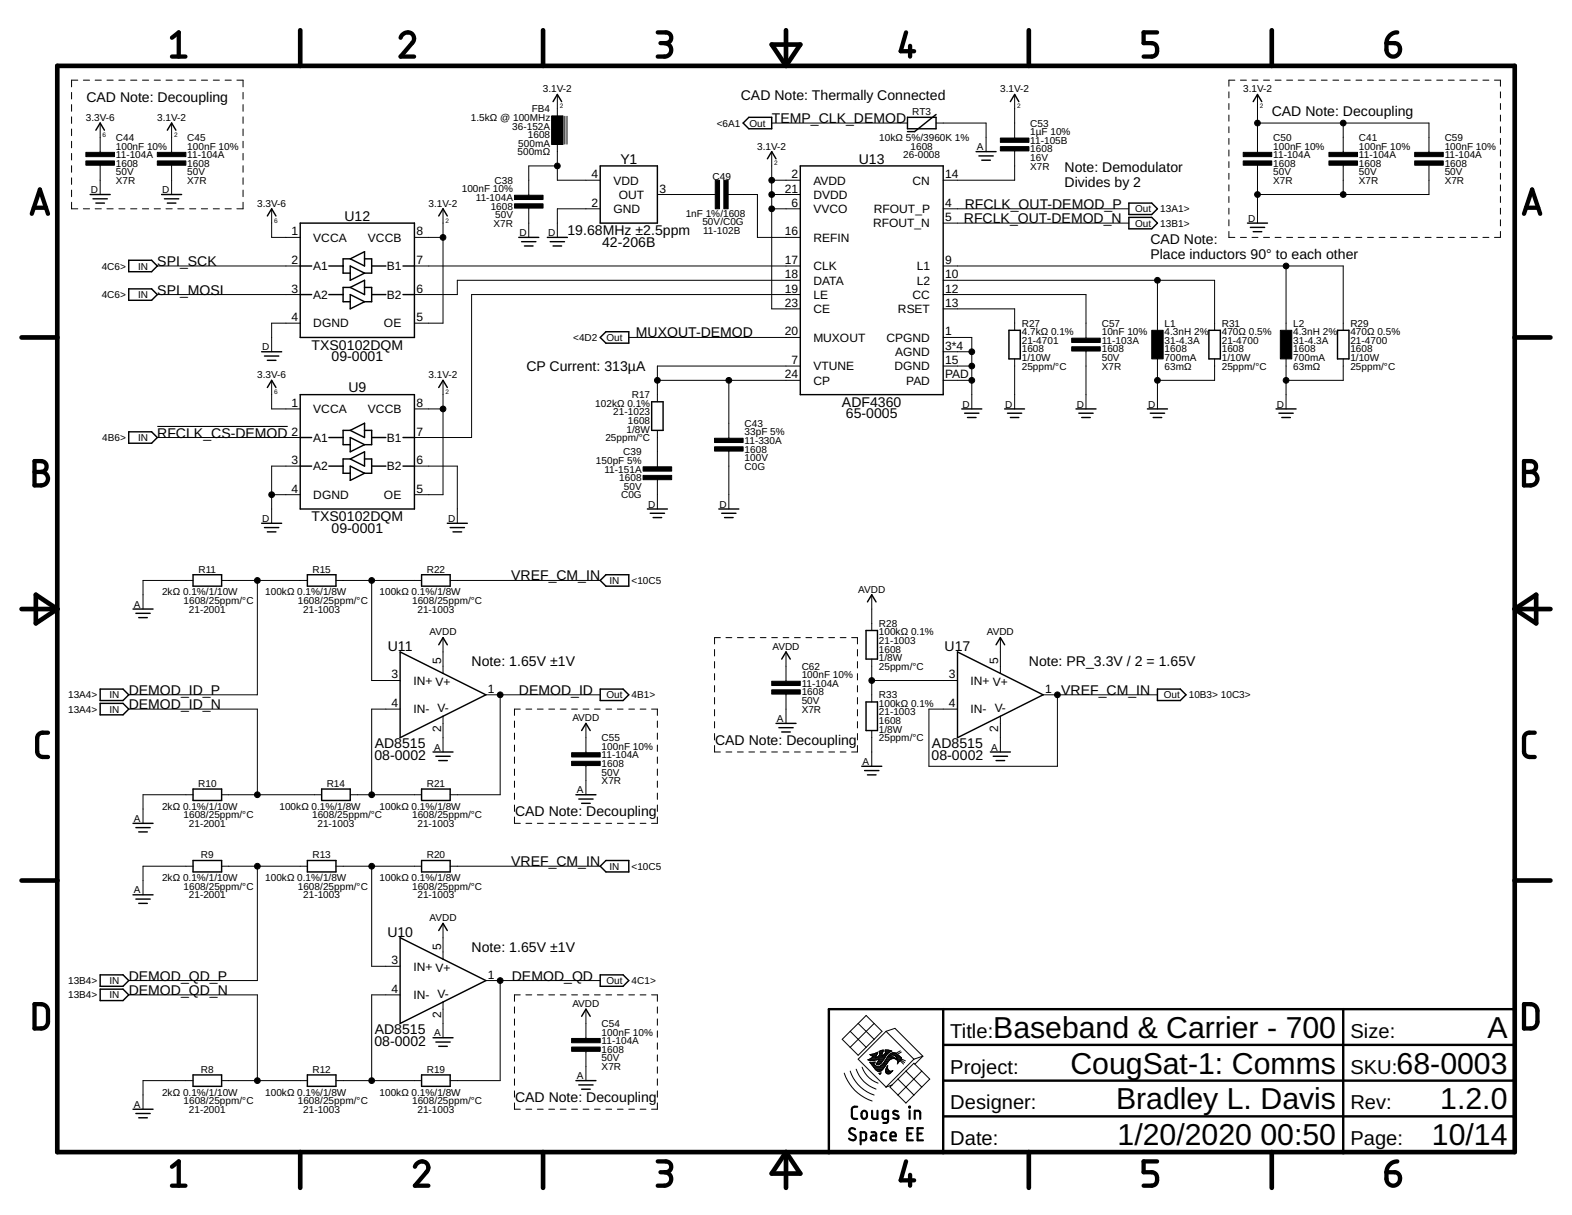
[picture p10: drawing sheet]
<svg xmlns="http://www.w3.org/2000/svg" width="279mm" height="216mm" viewBox="0 0 279 216" stroke-linecap="round" stroke-linejoin="round" font-family="sans-serif">
<g fill="none" stroke="#000" stroke-width=".18">
<path d="M12.7 16.4v1.2M12.7 18.6v1.2M13.8 14.2h-1.1v1.2M14.8 14.2h1.1M16.9 14.2h1.1M19 14.2h1.1M21.1 14.2h1.1M23.2 14.2h1.1M25.3 14.2h1.1M27.4 14.2h1.1M29.5 14.2h1.1M31.6 14.2h1.1"/>
<path d="M33.7 14.2h1.1M35.8 14.2h1.1M37.9 14.2h1.1M40 14.2h1.1M42.1 14.2h1.1v1.2M43.2 16.4v1.2M43.2 18.6v1.2M99.1 16.8v3.8M180.3 16.8v7.7M218.4 16.3v1.1M218.4 18.4v1.1M219.5 14.2h-1.1v1.1"/>
<path d="M220.5 14.2h1M222.5 14.2h1.1M223.5 16.8v10.3M224.6 14.2h1M226.6 14.2h1.1M228.7 14.2h1M230.7 14.2h1.1M232.8 14.2h1M234.8 14.2h1.1M236.9 14.2h1M239 14.2h1M241 14.2h1"/>
<path d="M243.1 14.2h1M245.1 14.2h1M247.1 14.2h1.1M249.2 14.2h1.1M251.2 14.2h1.1M253.3 14.2h1.1M255.4 14.2h1M257.4 14.2h1.1M259.5 14.2h1M261.5 14.2h1.1M263.6 14.2h1M265.6 14.2h1.1v1.1"/>
<path d="M266.7 16.3v1.1M266.7 18.4v1.1M12.7 35.9v1.2h1.1M12.7 20.8v1.1M12.7 22.9v1.2M12.7 25.1v1.2M12.7 27.3v1.1M12.7 29.4v1.2M12.7 31.6v1.2M12.7 33.8v1.1M14.8 37.1h1.1M16.9 37.1h1.1"/>
<path d="M17.8 21.9v5.2M17.8 29.4v5.2M19 37.1h1.1M21.1 37.1h1.1M23.2 37.1h1.1M25.3 37.1h1.1M27.4 37.1h1.1M29.5 37.1h1.1M30.5 21.9v5.2M30.5 29.4v5.2M31.6 37.1h1.1M33.7 37.1h1.1"/>
<path d="M35.8 37.1h1.1M37.9 37.1h1.1M40 37.1h1.1M43.2 20.8v1.1M43.2 22.9v1.2M43.2 25.1v1.2M43.2 27.3v1.1M43.2 29.4v1.2M43.2 31.6v1.2M43.2 33.8v1.1M43.2 35.9v1.2h-1.1M48.3 37.1v5.1h5.1"/>
<path d="M78.7 37.1v20.3h-5M94 37v5.2M99.1 25.7v6.3h7.6M99.1 29.5h-5.1v5.2M100.4 20.7v4.9M100.8 20.7v4.9M106.7 37.1h-7.6v5.1M116.8 34.6h10.3M129.4 34.6h5.2v7.6h7.6M137.2 37.1h5M137.2 34.6h5M137.2 26.9v28h5"/>
<path d="M137.2 32h5M137.2 21.9h24.1M166.4 21.9h8.9v5M167.6 37.1h33M167.6 39.6h33M180.3 26.8v5.2h-12.7M218.4 20.4v1.1M218.4 22.5v1.1M218.4 24.6v1.1M218.4 26.6v1.1M218.4 28.7v1.1M218.4 30.8v1.1"/>
<path d="M218.4 32.9v1M218.4 34.9v1.1M218.4 37v1.1M218.4 39.1v1M223.5 29.4v10.2M223.5 21.9h30.5v5.2M238.7 21.9v5.2M238.7 29.4v5.2M254 29.4v5.2h-30.5M266.7 20.4v1.1M266.7 22.5v1.1M266.7 24.6v1.1"/>
<path d="M266.7 26.6v1.1M266.7 28.7v1.1M266.7 30.8v1.1M266.7 32.9v1M266.7 34.9v1.1M266.7 37v1.1M266.7 39.1v1M28 47.3h25.4M28 52.3h25.4M53.4 57.4h-5.1v5.1M73.7 42.2h5M73.7 47.3h68.5"/>
<path d="M111.8 60h30.4M142.2 49.8h-60.9v2.5h-7.6M142.2 52.3h-58.4v25.4h-10.1M167.6 47.3h71.1v11.4M167.6 49.8h48.3v8.9M167.6 52.3h25.4v7.8M167.6 54.9h12.7v3.8M167.6 60h5.1v12.7M205.7 49.8v8.9M218.4 41.1v1.1h1.1M220.5 42.2h1M222.5 42.2h1.1"/>
<path d="M224.6 42.2h1M226.6 42.2h1.1M228.6 47.3v11.4M228.7 42.2h1M230.7 42.2h1.1M232.8 42.2h1M234.8 42.2h1.1M236.9 42.2h1M239 42.2h1M241 42.2h1M243.1 42.2h1M245.1 42.2h1"/>
<path d="M247.1 42.2h1.1M249.2 42.2h1.1M251.2 42.2h1.1M253.3 42.2h1.1M255.4 42.2h1M257.4 42.2h1.1M259.5 42.2h1M261.5 42.2h1.1M263.6 42.2h1M266.7 41.1v1.1h-1.1M28 77.7h25.4M48.3 67.6v5.1h5.1"/>
<path d="M73.7 72.7h5M78.7 67.6v20.3h-5M116.8 76.5v6.5M116.8 67.6h25.4M129.5 67.6v10.3M142.2 65h-25.4v6.4M167.6 62.5h5.1M167.6 65h5.1M167.6 67.6h5.1M180.3 63.8v8.9M193 62.4v10.3M205.7 63.8v8.9"/>
<path d="M215.9 63.8v3.8h-10.2M228.6 63.8v8.9M238.7 63.8v3.8h-10.1M48.3 87.9h5.1M53.4 82.8h-5.1v10.2M73.7 82.8h7.6v10.2M116.8 85.2v5.2M129.5 80.2v10.2M34.3 103.1h-8.9v5.1M39.4 103.1h15.2M45.7 103.1v20.4h-22.8M59.7 103.1h15.2"/>
<path d="M66.1 103.1v17.8h5M78.7 113.3v6.4M80 103.1h26.7M127 115.4v1.2M127 117.6v1.1M127 119.7v1.1M128 113.3h-1v1.1M129 113.3h1.1M131.1 113.3h1M133.1 113.3h1M135.1 113.3h1M137.2 113.3h1"/>
<path d="M139.2 113.3h1M139.7 115.8v5.3M141.2 113.3h1M143.2 113.3h1.1M145.3 113.3h1M147.3 113.3h1M149.3 113.3h1.1M151.4 113.3h1v1.1M152.4 115.4v1.2M152.4 117.6v1.1M152.4 119.7v1.1M154.9 105.7v6.3"/>
<path d="M154.9 117.1v7.6M177.8 113.3v6.4M22.9 126h22.8v15.2M71.1 126h-5v15.2M78.7 127.3v6.3M86.4 123.5h20.3M88.9 123.5v17.7h-8.9M91.4 128.1v1.2M91.4 130.3v1.1M91.4 132.4v1.1M91.4 134.5v1.2M91.4 136.7v1.1"/>
<path d="M91.4 138.8v1.1M92.5 126h-1.1v1.1M93.5 126h1M95.5 126h1M97.5 126h1.1M99.6 126h1M101.6 126h1M103.6 126h1.1M104.1 128.5v5.3M104.1 136v5.2M105.7 126h1M107.7 126h1"/>
<path d="M109.7 126h1M111.8 126h1M113.8 126h1M115.8 126h1v1.1M116.8 128.1v1.2M116.8 130.3v1.1M116.8 132.4v1.1M116.8 134.5v1.2M116.8 136.7v1.1M116.8 138.8v1.1M127 121.8v1.2M127 124v1.1"/>
<path d="M127 126.1v1.1M127 128.2v1.1M127 130.3v1.2M127 132.5v1.1h1M129 133.6h1.1M131.1 133.6h1M133.1 133.6h1M135.1 133.6h1M137.2 133.6h1M139.2 133.6h1M139.7 123.3v5.2M141.2 133.6h1"/>
<path d="M143.2 133.6h1.1M145.3 133.6h1M147.3 133.6h1M149.3 133.6h1.1M152.4 121.8v1.2M152.4 124v1.1M152.4 126.1v1.1M152.4 128.2v1.1M152.4 130.3v1.2M152.4 132.5v1.1h-1M154.9 129.8v6.4M154.9 120.9h15.3"/>
<path d="M177.8 127.3v6.3M185.4 123.5h20.3M187.9 123.5v12.7h-22.8v-10.2h5.1M34.3 141.2h-8.9v5.1M34.3 153.9h-8.9v5.1M39.4 141.2h17.8M39.4 153.9h15.2M45.7 153.9v20.3h-22.8M59.7 153.9h15.2M62.3 141.2h12.6M66.1 153.9v17.8h5M80 153.9h26.7"/>
<path d="M91.4 140.9v1.1M91.4 143v1.2M91.4 145.2v1.1h1.1M93.5 146.3h1M95.5 146.3h1M97.5 146.3h1.1M99.6 146.3h1M101.6 146.3h1M103.6 146.3h1.1M105.7 146.3h1M107.7 146.3h1M109.7 146.3h1"/>
<path d="M111.8 146.3h1M113.8 146.3h1M116.8 140.9v1.1M116.8 143v1.2M116.8 145.2v1.1h-1M22.9 176.8h22.8v15.2M71.1 176.8h-5v15.2M78.7 164.1v6.3M78.7 178.1v6.3M86.4 174.2h20.3M88.9 174.2v17.8h-8.9M91.4 178.9v1.1"/>
<path d="M92.5 176.8h-1.1v1.1M93.5 176.8h1M95.5 176.8h1M97.5 176.8h1.1M99.6 176.8h1M101.6 176.8h1M103.6 176.8h1.1M104.1 179.3v5.2M105.7 176.8h1M107.7 176.8h1M109.7 176.8h1M111.8 176.8h1"/>
<path d="M113.8 176.8h1M115.8 176.8h1v1.1M116.8 178.9v1.1M34.3 192h-8.9v5.1M39.4 192h15.2M59.7 192h15.2M91.4 181.1v1.1M91.4 183.2v1.1M91.4 185.3v1.2M91.4 187.5v1.1M91.4 189.6v1.1M91.4 191.7v1.1"/>
<path d="M91.4 193.8v1.2M91.4 196v1.1h1.1M93.5 197.1h1M95.5 197.1h1M97.5 197.1h1.1M99.6 197.1h1M101.6 197.1h1M103.6 197.1h1.1M104.1 186.8v5.2M105.7 197.1h1M107.7 197.1h1M109.7 197.1h1"/>
<path d="M111.8 197.1h1M113.8 197.1h1M116.8 196v1.1h-1M116.8 181.1v1.1M116.8 183.2v1.1M116.8 185.3v1.2M116.8 187.5v1.1M116.8 189.6v1.1M116.8 191.7v1.1M116.8 193.8v1.2M150.1 190.7a7.7 7.7 0 0 0 4.9 4.9M151.1 190.3a6.7 6.7 0 0 0 4.3 4.3"/>
<path d="M151.1 183.3l-1.4 1.4 2.8 2.8 2.9-2.8M151.1 183.3l2.8 2.8M152.2 190a5.6 5.6 0 0 0 3.5 3.5M152.5 181.9l1.4-1.5 2.9 2.9-1.4 1.4M152.5 181.9l-1.4 1.4M152.5 181.9l2.9 2.8M153.2 189.6a4.6 4.6 0 0 0 2.9 2.9M154.3 188.3h1.7M154.5 188.4h1M154.6 188.2h2.5M154.7 188.9h.7M154.7 187.5h1.1"/>
<path d="M154.8 189h.5M154.8 188h2.4M154.9 189.1h.4M154.9 187.6h.8M155 187.3h.9M155 188l-.8 .3 .8 .2 1.3-.3-.4 .7M155 189.2h.4M155 187.9h.7M155.1 189.4h.5M155.1 187.8l-.1 .2M155.1 187.7h.6M155.1 187.8h.6"/>
<path d="M155.2 189.5h.6M155.2 188.8h.3M155.2 189.6h2M155.3 189.7h1.8M155.4 181.9l-4.3 4.2M155.4 187.2h.6M155.4 188.9l.2-.2-1 .1a4 4 0 0 0 1.6 1.6l.4-.1M155.4 188.9l-.1 .1v.1M155.4 189.8h1.7M155.5 189.9h1.5M155.6 190.1h1.3M155.7 187.1h.3"/>
<path d="M155.7 187.9h1.6M155.7 190.2h1M155.7 187.6v.4M155.7 189h.8M155.8 189.1h.6M155.9 188.9h.7M155.9 190.3h.7M155.9 187h.1M156 187v.3l-.3 .3M156 187l-1.4 .4 .6 .3-.1 .1M156 188.8h.7M156 187.8h1.4"/>
<path d="M156 188.6h.8M156.1 188.5h.8M156.1 187.7h1.3M156.2 188.4h.8M156.2 187.6l-.5 .4M156.2 188.3h.9M156.2 187.6h.6M156.3 186.9h.7M156.3 190.8h.2M156.3 187.1h.5M156.3 187h.5M156.3 187.5h.5"/>
<path d="M156.4 187.3h.4M156.4 190.9h.1M156.4 189.5h.9M156.4 187.2h.4M156.4 186.8h.6M156.5 190.8l-.1 .1M156.6 190.6h.1M156.6 189.4h.8M156.6 190.6l-.4 .1 .2 .2M156.6 190.6l-.1 .2M156.7 189.2h.8M156.8 186.6h.2"/>
<path d="M156.8 187.2v.3M156.8 189.1h.7M156.9 187.6h.6M157 189h.6M157 186.9h-.2v.3M157 186.9v-.3l-.7 .2v.4l.1-.1-.2 .5M157 188.9h.7M157 187.5h.6M157.1 188.8h.7M157.2 187.3h.5M157.2 188.6h.7M157.3 187.2h.5"/>
<path d="M157.3 188.5h.7M157.3 186.8h1.1M157.3 186.6h.7M157.3 189.5l-.7 .8M157.4 188.4h.7M157.4 187.1h.5M157.4 190.4h1.1M157.4 190.3h.7M157.4 190.2v.3l.2 .3M157.4 190.2h.5M157.4 187h.7M157.4 190.5h1"/>
<path d="M157.4 190.1h.4M157.4 188.3h.8M157.5 190l-.1 .2M157.5 186.9h.8M157.5 183.3l4.9 4.9M157.5 183.3l-5 4.9 5 5M157.5 183.3l1.6-.6 4.9 5M157.5 189.9h.3M157.5 190.6h.8M157.5 188.2h1M157.5 189.8v.2M157.5 189.8h.3"/>
<path d="M157.6 189.7h.1M157.6 187.5l-1.1 1.5a.48 .48 0 0 1-.8 0l.2-.1M157.6 188h1.5M157.6 189.6l.2-.2v.7M157.6 189.6l-.1 .2M157.6 189.6h.1M157.6 190.8h.5M157.6 187.9h1.4M157.7 189.5h.1M157.7 188.9l-.4 .6M157.7 187.8h1M157.7 187.8a2.93 2.93 0 0 1-1.6 1.7h-.2l-.6-.4"/>
<path d="M157.8 187.2l-.2 .3M157.8 187.2l.7-.4-1.2-.2a.79 .79 0 0 1-.5 1v-.1M157.8 187.7h.4M157.8 190.1l.1 .1M157.9 190.2l.3 .2 .4-.1M157.9 187.6h.4M158 187.5h.6M158 187.5l-.3 .3M158.1 188.4l-.4 .5M158.1 187.3h1.4M158.2 190.8h-.6M158.3 187.2h1"/>
<path d="M158.5 190.4l-.3 .4M158.5 187.1h.6M158.6 190.3l.1-.1-.2 .2M158.6 190.3h.1M158.7 187.5h.9M159 187.6h.8M159.2 187.7h.7M159.2 188.2h.1M159.2 187.7l.2 .3M159.2 187.7l-.3-.2a.71 .71 0 0 0-.8 .3h.6l.6 .4-.6-.1-.6 .3M159.2 187.1h-.6l-.6 .4M159.2 187.1l.8 .7"/>
<path d="M159.3 187.8h.8M159.3 188.2l.2 .2M159.3 188.2h.1M159.3 188.3h.8M159.3 187.9h.9M159.4 188h.8M159.4 188v.2h-.1M159.4 188.2h.8M159.5 188.4h.5M159.5 188.4l.1 .5M159.5 188.5h.5M159.6 188.9l-.1 .2"/>
<path d="M159.6 188.6h.2M159.6 188.9h.1M159.6 191.7l2.8 2.9M159.6 188.8h.1M159.9 188.6l-.3 .3M160 188.5l.6 .6M160 188.5l-.1 .1M160 186.7l-.8 .5M160 187.8l.2 .1M160.1 188.3l.7 .5M160.2 188.2l.7 .3M160.2 186.9l-.7 .5"/>
<path d="M160.2 187.9l-.2 .6M161 190.3l1.4-1.4 2.8 2.8-1.4 1.5M161 190.3l-2.8 2.9 2.8 2.8 1.4-1.4M161 190.3l2.8 2.9M162.4 188.2l-4.9 5 1-.4M163.8 193.2l-1.4 1.4M163.8 190.3l-4.2 4.3M164 187.7l-1.6 .5M164 187.7l-1.4 1.4"/>
</g>
<path d="M28 75.8h23.1" fill="none" stroke="#000" stroke-width=".19"/>
<g fill="none" stroke="#000" stroke-width=".83">
<path d="M10.2 11.7h259v193h-259zM53.4 5.4v6.3M96.5 5.4v6.3M137.2 7.9h5l-2.5 3.8zM139.7 5.4v6.3M182.9 5.4v6.3M226 5.4v6.3M3.8 60h6.4M269.2 60h6.4M3.8 108.2h6.4M6.4 105.7l3.8 2.5-3.8 2.6zM269.2 108.2h6.4"/>
<path d="M269.2 108.2l3.8-2.5v5.1zM3.8 156.5h6.4M269.2 156.5h6.4M53.4 204.7v6.4M96.5 204.7v6.4M139.7 204.7v6.4M139.7 204.7l2.5 3.8h-5zM182.9 204.7v6.4M226 204.7v6.4"/>
</g>
<g fill="none" stroke="#000" stroke-width=".76">
<path d="M30.6 6.7l1.2-.9v4.3M30.6 10.1h2.4M71.2 6.7a1.18 1.18 0 0 1 1.6-.9 1.18 1.18 0 0 1 .6 1.7l-2.2 2.6h2.4M116.9 5.8h1.4a.95 .95 0 0 1 1 .9 .95 .95 0 0 1-1 1h-.9M118.1 7.7a1.2 1.2 0 0 1 1.2 1.2 1.2 1.2 0 0 1-1.2 1.2h-1.2M161 5.8l-.9 3.3h2.4M161.8 8.1v2M205.7 5.8h-2.4v1.9h1.4a1.22 1.22 0 0 1 1 1.2 1.22 1.22 0 0 1-1 1.2h-1.4M246.4 7.7h1.5a1.2 1.2 0 0 1 .9 1.3 1.2 1.2 0 0 1-1.2 1 1.2 1.2 0 0 1-1.2-1.1zM248.3 5.8a1.92 1.92 0 0 0-1.9 1.9M5.7 38l1.4-4.3 1.4 4.3M6 36.9h2.2"/>
<path d="M270.9 38l1.4-4.3 1.4 4.3M271.2 36.9h2.2M6.1 81.9h1.2a.96 .96 0 0 1 1 1 .96 .96 0 0 1-1 1 1.2 1.2 0 0 1 1.2 1.2 1.2 1.2 0 0 1-1.2 1.2h-1.2zM6.1 83.9h1.2M270.9 81.9h1.2a.96 .96 0 0 1 .9 1 .96 .96 0 0 1-.9 1 1.2 1.2 0 0 1 1.2 1.2 1.2 1.2 0 0 1-1.2 1.2h-1.2zM270.9 83.9h1.2M8.5 130.2a1.65 1.65 0 0 0-1.6 .3l-.3 .6v2.4a1.01 1.01 0 0 0 1 1h.9M272.8 130.2a1.65 1.65 0 0 0-1.7 .3l-.2 .6v2.7l.2 .4a1.71 1.71 0 0 0 1.7 .3M6.1 178.4a2.43 2.43 0 0 1 2 .3l.3 .4 .1 .5v2.2l-.4 .7a2.35 2.35 0 0 1-2 .3zM270.9 178.4a2.43 2.43 0 0 1 1.9 .3l.3 .4 .2 .5-.1 2.2-.4 .7a2.35 2.35 0 0 1-1.9 .3zM30.6 207.3l1.2-.9v4.3M30.6 210.7h2.4"/>
<path d="M73.7 207.3a1.19 1.19 0 0 1 1.5-.9 1.19 1.19 0 0 1 .9 1.5l-2.4 2.8h2.4M116.9 206.4h1.4a.96 .96 0 0 1 1 .9 .96 .96 0 0 1-1 1h-.9M118.1 208.3a1.2 1.2 0 0 1 1.2 1.2 1.2 1.2 0 0 1-1.2 1.2h-1.2M161 206.4l-.9 3.3h2.4M161.8 208.8v1.9M205.7 206.4h-2.4v1.9h1.4a1.22 1.22 0 0 1 1 1.2 1.22 1.22 0 0 1-1 1.2h-1.4M246.4 208.3h1.5a1.2 1.2 0 0 1 .9 1.3 1.2 1.2 0 0 1-1.2 1.1 1.2 1.2 0 0 1-1.2-1.2zM248.3 206.4a1.95 1.95 0 0 0-1.9 1.9"/>
</g>
<path d="M167.6 179.3v25.4M238.7 179.3v25.4M269.2 179.3h-121.9v25.4M167.6 198.4h101.6M167.6 192h101.6M167.6 185.7h101.6" fill="none" stroke="#000" stroke-width=".42"/>
<g fill="none" stroke="#000" stroke-width=".38">
<path d="M152.4 196.7h-.5a.47 .47 0 0 0-.5 .4l.1 1.5 .2 .2h.7M153.2 197.5l.5-.1a.81 .81 0 0 1 0 1.4h-.3l-.2-.3-.1-.6zM155 197.4v1.2l.4 .2h.6v-1.4M157.8 198.8h-.7l-.2-.2v-.9l.2-.3h.7v1.8l-.2 .3h-.6M159.6 197.5a.54 .54 0 0 0-.9 .1l.1 .3 .9 .4v.4a.75 .75 0 0 1-.9 0M161.6 196.7h.1v.1h-.1zM161.7 197.4v1.4M162.6 198.8v-1.4l.8 .1 .2 1.3M152 200.7a.54 .54 0 0 0-.8-.1 .54 .54 0 0 0 0 .8l.7 .3a.49 .49 0 0 1 .1 .7 .49 .49 0 0 1-.6 .2l-.5-.3M153 202.6h.7l.2-.2v-1l-.2-.2h-.7v2.1M154.9 201.2h.6l.2 .2v1.2h-.5a.42 .42 0 0 1-.4-.4 .42 .42 0 0 1 .4-.4h.5M157.5 201.2h-.6l-.2 .3 .1 1 .7 .1"/>
<path d="M158.3 201.9h.9a.5 .5 0 0 0-.3-.7 .5 .5 0 0 0-.6 .5l.1 .8 .8 .1M161.3 201.4h.7M162.2 200.5h-.9v2.1h.9M163.1 201.4h.7M164 200.5h-.9v2.1h.9"/>
</g>
<g fill="none" stroke="#000" stroke-width=".25">
<path d="M98.3 18.1l.8-1.3 .7 1.3M179.6 18.1l.7-1.3 .8 1.3M222.7 18.1l.8-1.3 .8 1.3M16 34.6h3.6M16.5 35.3h2.6M17 36.1h1.6M17 23.1l.8-1.2 .8 1.2M28.7 34.6h3.6M29.2 35.3h2.6M29.7 36.1h1.6M29.7 23.1l.8-1.2 .8 1.2M47.5 38.4l.8-1.3 .7 1.3"/>
<path d="M53.4 39.6h20.3v20.4h-20.3zM78 38.4l.7-1.3 .8 1.3M106.7 29.5h10.1v10.1h-10.1zM133.1 20.8h4.1v2.1h-4.1l-1-1zM136.4 28.2l.8-1.3 .7 1.3M142.2 29.5h25.4v40.6h-25.4zM161.3 20.8h5.1v2.1h-5.1zM166.4 20.3l-3.8 3.1h-1.3M173.5 26.9h3.5M174 27.7h2.5M174.5 28.5h1.5M200.6 36.1h4.1l1 1-1 1h-4.1z"/>
<path d="M200.6 38.6h4.1l1 1-1 1.1h-4.1zM221.7 39.6h3.6M22.9 46.2h4l1.1 1.1-1.1 1h-4zM22.9 51.3h4l1.1 1-1.1 1.1h-4zM53.4 47.3h2M53.4 52.3h2M58.4 47.3h2.6M58.4 52.3h2.6M62.3 47.3l2.5 1.2-2.5 1.3zM62.3 52.3l2.5 1.3-2.5 1.3zM62.3 46h-1.3v2.5h1.3M62.3 51.1h-1.3v2.5h1.3"/>
<path d="M62.3 46l2.5-1.3v2.6zM62.3 51.1l2.5-1.3v2.5zM64.8 46h1.3v2.5h-1.3M64.8 51.1h1.3v2.5h-1.3M66.1 47.3h2.5M66.1 52.3h2.5M71.6 47.3h2.1M71.6 52.3h2.1M92.2 42.2h3.6M92.7 42.9h2.5M93.2 43.7h1.5M97.3 42.2h3.5"/>
<path d="M97.8 42.9h2.5M98.3 43.7h1.5M107.7 58.9h4.1v2.1h-4.1l-1-1zM179.3 58.7h2v5.1h-2zM214.9 58.7h2v5.1h-2zM222.2 40.4h2.6M222.7 41.2h1.6M237.7 58.7h2.1v5.1h-2.1zM22.9 76.7h4l1.1 1-1.1 1.1h-4zM46.5 62.5h3.6M47 63.3h2.6M47.5 68.9l.8-1.3 .7 1.3"/>
<path d="M47.5 64h1.5M53.4 70.1h20.3v20.3h-20.3zM53.4 77.7h2M58.4 77.7h2.6M62.3 76.5h-1.3v2.5h1.3M62.3 77.7l2.5 1.3-2.5 1.3zM62.3 76.5l2.5-1.3v2.5zM64.8 76.5h1.3v2.5h-1.3M66.1 77.7h2.5M71.6 77.7h2.1M78 68.9l.7-1.3 .8 1.3M115.8 71.4h2.1v5.1h-2.1z"/>
<path d="M170.9 72.7h3.6M171.4 73.4h2.6M172 74.2h1.5M178.6 72.7h3.5M179.1 73.4h2.5M179.6 74.2h1.5M191.2 72.7h3.6M191.7 73.4h2.6M192.3 74.2h1.5M203.9 72.7h3.6M204.4 73.4h2.6M205 74.2h1.5"/>
<path d="M226.8 72.7h3.6M227.3 73.4h2.5M227.8 74.2h1.5M46.5 93h3.6M47 93.7h2.6M47.5 94.5h1.5M53.4 82.8h2M58.4 82.8h2.6M62.3 82.8l2.5 1.3-2.5 1.3zM62.3 81.6h-1.3v2.5h1.3M62.3 81.6l2.5-1.3v2.5zM64.8 81.6h1.3v2.5h-1.3"/>
<path d="M66.1 82.8h2.5M71.6 82.8h2.1M79.5 93h3.6M80 93.7h2.5M80.5 94.5h1.5M115.1 90.4h3.5M115.6 91.2h2.5M116.1 92h1.5M127.8 90.4h3.5M128.3 91.2h2.5M128.8 92h1.5M23.6 108.2h3.6"/>
<path d="M24.2 109h2.5M24.7 109.7h1.5M34.3 102.1h5.1v2.1h-5.1zM54.6 102.1h5.1v2.1h-5.1zM71.1 115.8l15.3 7.7-15.3 7.6zM74.9 102.1h5.1v2.1h-5.1zM78 114.6l.7-1.3 .8 1.3M107.7 102.1h4.1v2.1h-4.1l-1-1.1zM138.9 117.1l.8-1.3 .8 1.3M153.9 112h2.1v5.1h-2.1zM154.2 107l.7-1.3 .8 1.3M170.2 115.8l15.2 7.7-15.2 7.6z"/>
<path d="M177 114.6l.8-1.3 .8 1.3M17.8 122.4h4.1l1 1.1-1 1h-4.1zM17.8 125h4.1l1 1-1 1h-4.1zM77 133.6h3.5M77.5 134.4h2.5M78 135.1h1.5M103.4 129.8l.7-1.3 .8 1.3M106.7 122.4h4l1.1 1.1-1.1 1h-4zM137.9 128.5h3.6M138.4 129.3h2.6M138.9 130.1h1.6M153.2 136.2h3.5"/>
<path d="M153.7 136.9h2.5M153.9 124.7h2.1v5.1h-2.1zM154.2 137.7h1.5M176 133.6h3.6M176.5 134.4h2.6M177 135.1h1.6M205.7 122.4h4.1l1 1.1-1 1h-4.1zM23.6 146.3h3.6M23.6 159h3.6M24.2 147.1h2.5M24.2 159.8h2.5M24.7 147.8h1.5"/>
<path d="M34.3 140.2h5.1v2h-5.1zM34.3 152.9h5.1v2h-5.1zM54.6 152.9h5.1v2h-5.1zM57.2 140.2h5.1v2h-5.1zM74.9 140.2h5.1v2h-5.1zM74.9 152.9h5.1v2h-5.1zM102.4 141.2h3.5M102.9 142h2.5M103.4 142.7h1.5M106.7 153.9l1-1h4.1v2h-4.1zM17.8 173.2h4.1l1 1-1 1.1h-4.1zM17.8 175.8h4.1l1 1-1 1h-4.1z"/>
<path d="M24.7 160.5h1.5M71.1 166.6l15.3 7.6-15.3 7.7zM78 165.4l.7-1.3 .8 1.3M106.7 173.2h4l1.1 1-1.1 1.1h-4zM23.6 197.1h3.6M24.2 197.9h2.5M24.7 198.6h1.5M34.3 191h5.1v2h-5.1zM54.6 191h5.1v2h-5.1zM74.9 191h5.1v2h-5.1zM77 184.4h3.5M77.5 185.2h2.5"/>
<path d="M78 185.9h1.5M102.4 192h3.5M102.9 192.8h2.5M103.4 193.5h1.5M103.4 180.6l.7-1.3 .8 1.3"/>
</g>
<g fill="#000" stroke="#000" stroke-width=".18">
<path d="M15.3 27.1h5v.7h-5zM15.3 28.6h5v.8h-5zM28 27.1h5v.7h-5zM28 28.6h5v.8h-5zM91.4 34.7h5.1v.8h-5.1zM91.4 36.2h5.1v.8h-5.1zM98 20.6h2.1v5.1h-2.1zM127.1 32h.8v5.1h-.8zM128.7 32h.7v5.1h-.7zM177.8 24.5h5.1v.8h-5.1zM177.8 26.1h5.1v.7h-5.1zM221 27.1h5v.7h-5z"/>
<path d="M221 28.6h5v.8h-5zM236.2 27.1h5.1v.7h-5.1zM236.2 28.6h5.1v.8h-5.1zM251.4 27.1h5.1v.7h-5.1zM251.4 28.6h5.1v.8h-5.1zM204.7 58.7h2v5.1h-2zM227.6 58.7h2v5.1h-2zM127 77.9h5.1v.7h-5.1zM127 79.4h5.1v.8h-5.1zM190.5 60.1h5.1v.8h-5.1zM190.5 61.6h5.1v.8h-5.1zM114.3 83h5.1v.7h-5.1z"/>
<path d="M114.3 84.5h5.1v.7h-5.1zM101.6 133.8h5.1v.7h-5.1zM101.6 135.3h5.1v.7h-5.1zM137.2 121.1h5v.7h-5zM137.2 122.6h5v.7h-5zM101.6 184.5h5.1v.8h-5.1zM101.6 186.1h5.1v.7h-5.1z"/>
</g>
<g fill="#000" stroke="#000" stroke-width=".18">
<circle cx="99.1" cy="29.5" r=".51"/>
<circle cx="137.2" cy="37.1" r=".51"/>
<circle cx="137.2" cy="34.6" r=".51"/>
<circle cx="137.2" cy="32" r=".51"/>
<circle cx="223.5" cy="34.6" r=".51"/>
<circle cx="223.5" cy="21.9" r=".51"/>
<circle cx="238.7" cy="34.6" r=".51"/>
<circle cx="238.7" cy="21.9" r=".51"/>
<circle cx="78.7" cy="42.2" r=".51"/>
<circle cx="205.7" cy="49.8" r=".51"/>
<circle cx="228.6" cy="47.3" r=".51"/>
<circle cx="78.7" cy="72.7" r=".51"/>
<circle cx="116.8" cy="67.6" r=".51"/>
<circle cx="129.5" cy="67.6" r=".51"/>
<circle cx="172.7" cy="67.6" r=".51"/>
<circle cx="172.7" cy="62.5" r=".51"/>
<circle cx="172.7" cy="65" r=".51"/>
<circle cx="205.7" cy="67.6" r=".51"/>
<circle cx="228.6" cy="67.6" r=".51"/>
<circle cx="48.3" cy="87.9" r=".51"/>
<circle cx="45.7" cy="103.1" r=".51"/>
<circle cx="66.1" cy="103.1" r=".51"/>
<circle cx="88.9" cy="123.5" r=".51"/>
<circle cx="154.9" cy="120.9" r=".51"/>
<circle cx="187.9" cy="123.5" r=".51"/>
<circle cx="45.7" cy="153.9" r=".51"/>
<circle cx="45.7" cy="141.2" r=".51"/>
<circle cx="66.1" cy="141.2" r=".51"/>
<circle cx="66.1" cy="153.9" r=".51"/>
<circle cx="88.9" cy="174.2" r=".51"/>
<circle cx="45.7" cy="192" r=".51"/>
<circle cx="66.1" cy="192" r=".51"/>
</g>
<g font-size="5.4">
<text x="176.5" y="184.4">Baseband &amp; Carrier - 700</text>
<text x="264.4" y="184.4">A</text>
<text x="190.3" y="190.8">CougSat-1: Comms</text>
<text x="248.2" y="190.8">68-0003</text>
<text x="198.4" y="197.1">Bradley L. Davis</text>
<text x="256" y="197.1">1.2.0</text>
<text x="198.6" y="203.5">1/20/2020</text>
<text x="224" y="203.5">00:50</text>
<text x="254.5" y="203.5">10/14</text>
</g>
<g font-size="3.6">
<text x="168.9" y="184.4">Title:</text>
<text x="240" y="184.4">Size:</text>
<text x="168.9" y="190.8">Project:</text>
<text x="240" y="190.8">SKU:</text>
<text x="168.9" y="197.1">Designer:</text>
<text x="240" y="197.1">Rev:</text>
<text x="168.9" y="203.5">Date:</text>
<text x="240" y="203.5">Page:</text>
</g>
<g font-size="2.5">
<text x="131.7" y="17.7">CAD Note: Thermally Connected</text>
<text x="15.4" y="18.1">CAD Note: Decoupling</text>
<text x="137.2" y="21.9">TEMP_CLK_DEMOD</text>
<text x="226" y="20.6">CAD Note: Decoupling</text>
<text x="110.3" y="29.1">Y1</text>
<text x="152.6" y="29.1">U13</text>
<text x="189.2" y="30.6">Note: Demodulator</text>
<text x="189.2" y="33.3">Divides by 2</text>
<text x="61.2" y="39.3">U12</text>
<text x="100.8" y="41.8">19.68MHz ±2.5ppm</text>
<text x="171.3" y="39.7">RFCLK_OUT-DEMOD_N</text>
<text x="171.5" y="37.1">RFCLK_OUT-DEMOD_P</text>
<text x="28" y="47.3">SPI_SCK</text>
<text x="107" y="43.8">42-206B</text>
<text x="204.5" y="43.3">CAD Note:</text>
<text x="204.5" y="46">Place inductors 90° to each other</text>
<text x="28" y="52.3">SPI_MOSI</text>
<text x="113" y="60">MUXOUT-DEMOD</text>
<text x="55.4" y="62.1">TXS0102DQM</text>
<text x="58.9" y="64.2">09-0001</text>
<text x="93.6" y="65.9">CP Current: 313µA</text>
<text x="61.9" y="69.7">U9</text>
<text x="28" y="77.7">RFCLK_CS-DEMOD</text>
<text x="149.6" y="72.3">ADF4360</text>
<text x="150.3" y="74.3">65-0005</text>
<text x="55.4" y="92.6">TXS0102DQM</text>
<text x="58.9" y="94.6">09-0001</text>
<text x="90.9" y="103.1">VREF_CM_IN</text>
<text x="68.9" y="115.7">U11</text>
<text x="83.8" y="118.4">Note: 1.65V ±1V</text>
<text x="167.9" y="115.7">U17</text>
<text x="182.9" y="118.4">Note: PR_3.3V / 2 = 1.65V</text>
<text x="22.9" y="126">DEMOD_ID_N</text>
<text x="22.9" y="123.5">DEMOD_ID_P</text>
<text x="92.2" y="123.5">DEMOD_ID</text>
<text x="188.6" y="123.5">VREF_CM_IN</text>
<text x="66.5" y="135">08-0002</text>
<text x="66.6" y="133">AD8515</text>
<text x="127.1" y="132.3">CAD Note: Decoupling</text>
<text x="165.6" y="135">08-0002</text>
<text x="165.6" y="133">AD8515</text>
<text x="91.5" y="145">CAD Note: Decoupling</text>
<text x="90.9" y="153.9">VREF_CM_IN</text>
<text x="68.8" y="166.5">U10</text>
<text x="83.8" y="169.2">Note: 1.65V ±1V</text>
<text x="22.9" y="174.2">DEMOD_QD_P</text>
<text x="22.9" y="176.8">DEMOD_QD_N</text>
<text x="91" y="174.2">DEMOD_QD</text>
<text x="66.5" y="185.8">08-0002</text>
<text x="66.6" y="183.8">AD8515</text>
<text x="91.5" y="195.8">CAD Note: Decoupling</text>
</g>
<g font-size="2.1">
<text x="105.1" y="31.7">4</text>
<text x="109" y="32.8">VDD</text>
<text x="110" y="35.3">OUT</text>
<text x="117.2" y="34.2">3</text>
<text x="139.5" y="34.2">21</text>
<text x="140.7" y="31.7">2</text>
<text x="144.6" y="35.3">DVDD</text>
<text x="144.6" y="32.8">AVDD</text>
<text x="162.2" y="32.8">CN</text>
<text x="168" y="31.7">14</text>
<text x="51.8" y="41.8">1</text>
<text x="74" y="41.8">8</text>
<text x="105.1" y="36.8">2</text>
<text x="109" y="37.9">GND</text>
<text x="139.5" y="41.8">16</text>
<text x="140.7" y="36.8">6</text>
<text x="144.6" y="37.9">VVCO</text>
<text x="155.2" y="40.4">RFOUT_N</text>
<text x="155.3" y="37.9">RFOUT_P</text>
<text x="168" y="36.8">4</text>
<text x="168" y="39.3">5</text>
<text x="51.8" y="46.9">2</text>
<text x="55.7" y="43">VCCA</text>
<text x="65.4" y="43">VCCB</text>
<text x="74" y="46.9">7</text>
<text x="139.5" y="46.9">17</text>
<text x="144.6" y="43">REFIN</text>
<text x="168" y="46.9">9</text>
<text x="51.8" y="52">3</text>
<text x="55.7" y="48">A1</text>
<text x="55.7" y="53.1">A2</text>
<text x="68.7" y="48">B1</text>
<text x="68.7" y="53.1">B2</text>
<text x="74" y="52">6</text>
<text x="139.5" y="49.5">18</text>
<text x="139.5" y="52">19</text>
<text x="144.6" y="48">CLK</text>
<text x="144.6" y="50.6">DATA</text>
<text x="144.6" y="53.1">LE</text>
<text x="162.2" y="53.1">CC</text>
<text x="162.9" y="48">L1</text>
<text x="162.9" y="50.6">L2</text>
<text x="168" y="49.5">10</text>
<text x="168" y="52">12</text>
<text x="51.8" y="57.1">4</text>
<text x="55.7" y="58.2">DGND</text>
<text x="68.2" y="58.2">OE</text>
<text x="74" y="57.1">5</text>
<text x="139.5" y="59.6">20</text>
<text x="139.5" y="54.5">23</text>
<text x="144.6" y="55.7">CE</text>
<text x="159.6" y="55.7">RSET</text>
<text x="168" y="54.5">13</text>
<text x="168" y="59.6">1</text>
<text x="140.7" y="64.7">7</text>
<text x="144.6" y="65.8">VTUNE</text>
<text x="144.6" y="60.7">MUXOUT</text>
<text x="157.6" y="60.7">CPGND</text>
<text x="159" y="65.8">DGND</text>
<text x="159.1" y="63.3">AGND</text>
<text x="168" y="62.2">3*4</text>
<text x="168" y="64.7">15</text>
<text x="139.5" y="67.2">24</text>
<text x="144.6" y="68.3">CP</text>
<text x="161.1" y="68.3">PAD</text>
<text x="168" y="67.2">PAD</text>
<text x="51.8" y="72.3">1</text>
<text x="51.8" y="77.4">2</text>
<text x="55.7" y="73.4">VCCA</text>
<text x="65.4" y="73.4">VCCB</text>
<text x="74" y="72.3">8</text>
<text x="74" y="77.4">7</text>
<text x="51.8" y="82.5">3</text>
<text x="55.7" y="78.5">A1</text>
<text x="55.7" y="83.6">A2</text>
<text x="68.7" y="78.5">B1</text>
<text x="68.7" y="83.6">B2</text>
<text x="74" y="82.5">6</text>
<text x="51.8" y="87.5">4</text>
<text x="55.7" y="88.7">DGND</text>
<text x="68.2" y="88.7">OE</text>
<text x="74" y="87.5">5</text>
<text x="78.4" y="118" transform="rotate(-90 78.4 118)">5</text>
<text x="177.4" y="118" transform="rotate(-90 177.4 118)">5</text>
<text x="69.6" y="120.6">3</text>
<text x="69.6" y="125.6">4</text>
<text x="73.5" y="121.7">IN+ V+</text>
<text x="86.7" y="123.1">1</text>
<text x="168.6" y="120.6">3</text>
<text x="168.6" y="125.6">4</text>
<text x="172.5" y="121.7">IN+ V+</text>
<text x="185.8" y="123.1">1</text>
<text x="73.5" y="126.8">IN- V-</text>
<text x="78.4" y="130.1" transform="rotate(-90 78.4 130.1)">2</text>
<text x="172.5" y="126.8">IN- V-</text>
<text x="177.4" y="130.1" transform="rotate(-90 177.4 130.1)">2</text>
<text x="69.6" y="171.4">3</text>
<text x="73.5" y="172.5">IN+ V+</text>
<text x="78.4" y="168.8" transform="rotate(-90 78.4 168.8)">5</text>
<text x="86.7" y="173.9">1</text>
<text x="69.6" y="176.4">4</text>
<text x="73.5" y="177.6">IN- V-</text>
<text x="78.4" y="180.9" transform="rotate(-90 78.4 180.9)">2</text>
</g>
<g font-size="1.8">
<text x="96.5" y="16.4">3.1V-2</text>
<text x="177.8" y="16.4">3.1V-2</text>
<text x="220.9" y="16.4">3.1V-2</text>
<text x="15.2" y="21.5">3.3V-6</text>
<text x="27.9" y="21.5">3.1V-2</text>
<text x="83.7" y="21.5">1.5kΩ @ 100MHz</text>
<text x="91" y="23">36-152A</text>
<text x="94.5" y="20">FB4</text>
<text x="127.4" y="22.5">&lt;6A1</text>
<text x="133.2" y="22.5">Out</text>
<text x="162.2" y="20.5">RT3</text>
<text x="183.1" y="22.5">C53</text>
<text x="20.6" y="28.1">11-104A</text>
<text x="20.6" y="29.6">1608</text>
<text x="20.6" y="26.6">100nF 10%</text>
<text x="20.6" y="25">C44</text>
<text x="33.3" y="28.1">11-104A</text>
<text x="33.3" y="29.6">1608</text>
<text x="33.3" y="26.6">100nF 10%</text>
<text x="33.3" y="25">C45</text>
<text x="92" y="27.6">500mΩ</text>
<text x="92.1" y="26.1">500mA</text>
<text x="93.8" y="24.5">1608</text>
<text x="134.6" y="26.6">3.1V-2</text>
<text x="156.3" y="25">10kΩ 5%/3960K 1%</text>
<text x="160.5" y="28.1">26-0008</text>
<text x="161.8" y="26.6">1608</text>
<text x="173.6" y="26.7">A</text>
<text x="183.1" y="25.6">11-105B</text>
<text x="183.1" y="27.1">1608</text>
<text x="183.1" y="28.6">16V</text>
<text x="183.1" y="24">1µF 10%</text>
<text x="226.3" y="28.1">11-104A</text>
<text x="226.3" y="29.6">1608</text>
<text x="226.3" y="26.6">100nF 10%</text>
<text x="226.3" y="25">C50</text>
<text x="241.5" y="28.1">11-104A</text>
<text x="241.5" y="29.6">1608</text>
<text x="241.5" y="26.6">100nF 10%</text>
<text x="241.5" y="25">C41</text>
<text x="256.8" y="28.1">11-104A</text>
<text x="256.8" y="29.6">1608</text>
<text x="256.8" y="26.6">100nF 10%</text>
<text x="256.8" y="25">C59</text>
<text x="16.1" y="34.3">D</text>
<text x="20.6" y="31.1">50V</text>
<text x="20.6" y="32.7">X7R</text>
<text x="28.8" y="34.3">D</text>
<text x="33.3" y="31.1">50V</text>
<text x="33.3" y="32.7">X7R</text>
<text x="82.1" y="34.2">100nF 10%</text>
<text x="84.6" y="35.7">11-104A</text>
<text x="87.9" y="32.7">C38</text>
<text x="126.6" y="31.9">C49</text>
<text x="183.1" y="30.1">X7R</text>
<text x="226.3" y="31.1">50V</text>
<text x="226.3" y="32.7">X7R</text>
<text x="241.5" y="31.1">50V</text>
<text x="241.5" y="32.7">X7R</text>
<text x="256.8" y="31.1">50V</text>
<text x="256.8" y="32.7">X7R</text>
<text x="45.7" y="36.7">3.3V-6</text>
<text x="76.2" y="36.7">3.1V-2</text>
<text x="87.2" y="37.2">1608</text>
<text x="87.7" y="40.3">X7R</text>
<text x="88" y="38.8">50V</text>
<text x="92.3" y="41.9">D</text>
<text x="97.4" y="41.9">D</text>
<text x="121.9" y="38.5">1nF 1%/1608</text>
<text x="124.8" y="40">50V/C0G</text>
<text x="125" y="41.6">11-102B</text>
<text x="201.7" y="37.7">Out</text>
<text x="201.7" y="40.3">Out</text>
<text x="206.2" y="37.7">13A1&gt;</text>
<text x="206.2" y="40.3">13B1&gt;</text>
<text x="221.9" y="39.4">D</text>
<text x="18.1" y="47.9">4C6&gt;</text>
<text x="24.5" y="47.9">IN</text>
<text x="18.1" y="53">4C6&gt;</text>
<text x="24.5" y="53">IN</text>
<text x="181.6" y="59.6">4.7kΩ 0.1%</text>
<text x="181.6" y="58.1">R27</text>
<text x="195.8" y="59.6">10nF 10%</text>
<text x="195.8" y="58.1">C57</text>
<text x="207" y="59.6">4.3nH 2%</text>
<text x="207" y="58.1">L1</text>
<text x="217.2" y="59.6">470Ω 0.5%</text>
<text x="217.2" y="58.1">R31</text>
<text x="229.9" y="59.6">4.3nH 2%</text>
<text x="229.9" y="58.1">L2</text>
<text x="240" y="59.6">470Ω 0.5%</text>
<text x="240" y="58.1">R29</text>
<text x="46.6" y="62.3">D</text>
<text x="101.9" y="60.6">&lt;4D2</text>
<text x="107.8" y="60.6">Out</text>
<text x="181.6" y="62.6">1608</text>
<text x="181.6" y="64.2">1/10W</text>
<text x="181.6" y="65.7">25ppm/°C</text>
<text x="181.6" y="61.1">21-4701</text>
<text x="195.8" y="61.1">11-103A</text>
<text x="195.8" y="62.6">1608</text>
<text x="195.8" y="64.2">50V</text>
<text x="195.8" y="65.7">X7R</text>
<text x="207" y="62.6">1608</text>
<text x="207" y="64.2">700mA</text>
<text x="207" y="65.7">63mΩ</text>
<text x="207" y="61.1">31-4.3A</text>
<text x="217.2" y="62.6">1608</text>
<text x="217.2" y="64.2">1/10W</text>
<text x="217.2" y="65.7">25ppm/°C</text>
<text x="217.2" y="61.1">21-4700</text>
<text x="229.9" y="62.6">1608</text>
<text x="229.9" y="64.2">700mA</text>
<text x="229.9" y="65.7">63mΩ</text>
<text x="229.9" y="61.1">31-4.3A</text>
<text x="240" y="62.6">1608</text>
<text x="240" y="64.2">1/10W</text>
<text x="240" y="65.7">25ppm/°C</text>
<text x="240" y="61.1">21-4700</text>
<text x="45.7" y="67.2">3.3V-6</text>
<text x="76.2" y="67.2">3.1V-2</text>
<text x="112.3" y="70.8">R17</text>
<text x="105.8" y="72.3">102kΩ 0.1%</text>
<text x="109" y="73.8">21-1023</text>
<text x="111.3" y="76.9">1/8W</text>
<text x="111.6" y="75.3">1608</text>
<text x="132.3" y="77.4">33pF 5%</text>
<text x="132.3" y="75.8">C43</text>
<text x="171.1" y="72.4">D</text>
<text x="178.7" y="72.4">D</text>
<text x="191.4" y="72.4">D</text>
<text x="204.1" y="72.4">D</text>
<text x="226.9" y="72.4">D</text>
<text x="18.2" y="78.4">4B6&gt;</text>
<text x="24.5" y="78.4">IN</text>
<text x="105.9" y="82.4">150pF 5%</text>
<text x="107.4" y="84">11-151A</text>
<text x="107.6" y="78.4">25ppm/°C</text>
<text x="110.8" y="80.9">C39</text>
<text x="132.3" y="78.9">11-330A</text>
<text x="132.3" y="80.4">1608</text>
<text x="132.3" y="81.9">100V</text>
<text x="132.3" y="83.5">C0G</text>
<text x="110.1" y="85.5">1608</text>
<text x="110.4" y="88.5">C0G</text>
<text x="110.9" y="87">50V</text>
<text x="46.6" y="92.7">D</text>
<text x="79.6" y="92.7">D</text>
<text x="115.2" y="90.2">D</text>
<text x="127.9" y="90.2">D</text>
<text x="35.3" y="101.7">R11</text>
<text x="55.5" y="101.7">R15</text>
<text x="75.8" y="101.7">R22</text>
<text x="23.8" y="108">A</text>
<text x="28.8" y="105.8">2kΩ 0.1%/1/10W</text>
<text x="32.6" y="107.3">1608/25ppm/°C</text>
<text x="47.1" y="105.8">100kΩ 0.1%/1/8W</text>
<text x="52.9" y="107.3">1608/25ppm/°C</text>
<text x="67.4" y="105.8">100kΩ 0.1%/1/8W</text>
<text x="73.2" y="107.3">1608/25ppm/°C</text>
<text x="108.3" y="103.8">IN</text>
<text x="112.2" y="103.8">&lt;10C5</text>
<text x="152.5" y="105.3">AVDD</text>
<text x="33.6" y="108.9">21-2001</text>
<text x="53.9" y="108.9">21-1003</text>
<text x="74.2" y="108.9">21-1003</text>
<text x="76.3" y="112.9">AVDD</text>
<text x="156.2" y="112.9">100kΩ 0.1%</text>
<text x="156.2" y="111.4">R28</text>
<text x="175.4" y="112.9">AVDD</text>
<text x="137.3" y="115.5">AVDD</text>
<text x="142.5" y="119">C62</text>
<text x="156.2" y="116">1608</text>
<text x="156.2" y="117.5">1/8W</text>
<text x="156.2" y="119">25ppm/°C</text>
<text x="156.2" y="114.4">21-1003</text>
<text x="12.1" y="124.1">13A4&gt;</text>
<text x="19.5" y="124.1">IN</text>
<text x="107.8" y="124.1">Out</text>
<text x="112.2" y="124.1">4B1&gt;</text>
<text x="142.5" y="122.1">11-104A</text>
<text x="142.5" y="123.6">1608</text>
<text x="142.5" y="125.1">50V</text>
<text x="142.5" y="120.5">100nF 10%</text>
<text x="156.2" y="125.6">100kΩ 0.1%</text>
<text x="156.2" y="124.1">R33</text>
<text x="206.8" y="124.1">Out</text>
<text x="211.3" y="124.1">10B3&gt; 10C3&gt;</text>
<text x="12.1" y="126.6">13A4&gt;</text>
<text x="19.5" y="126.6">IN</text>
<text x="101.7" y="128.2">AVDD</text>
<text x="106.9" y="131.7">C55</text>
<text x="138.1" y="128.3">A</text>
<text x="142.5" y="126.6">X7R</text>
<text x="156.2" y="128.7">1608</text>
<text x="156.2" y="130.2">1/8W</text>
<text x="156.2" y="131.7">25ppm/°C</text>
<text x="156.2" y="127.1">21-1003</text>
<text x="77.1" y="133.4">A</text>
<text x="106.9" y="134.8">11-104A</text>
<text x="106.9" y="136.3">1608</text>
<text x="106.9" y="137.8">50V</text>
<text x="106.9" y="133.2">100nF 10%</text>
<text x="153.3" y="135.9">A</text>
<text x="176.2" y="133.4">A</text>
<text x="28.8" y="143.9">2kΩ 0.1%/1/10W</text>
<text x="35.2" y="139.8">R10</text>
<text x="49.7" y="143.9">100kΩ 0.1%/1/8W</text>
<text x="58.1" y="139.8">R14</text>
<text x="67.4" y="143.9">100kΩ 0.1%/1/8W</text>
<text x="75.8" y="139.8">R21</text>
<text x="102.5" y="141">A</text>
<text x="106.9" y="139.3">X7R</text>
<text x="23.8" y="146.1">A</text>
<text x="32.6" y="145.4">1608/25ppm/°C</text>
<text x="33.6" y="146.9">21-2001</text>
<text x="55.5" y="145.4">1608/25ppm/°C</text>
<text x="56.4" y="146.9">21-1003</text>
<text x="73.2" y="145.4">1608/25ppm/°C</text>
<text x="74.2" y="146.9">21-1003</text>
<text x="35.7" y="152.5">R9</text>
<text x="55.5" y="152.5">R13</text>
<text x="75.8" y="152.5">R20</text>
<text x="108.3" y="154.6">IN</text>
<text x="112.2" y="154.6">&lt;10C5</text>
<text x="23.8" y="158.8">A</text>
<text x="28.8" y="156.6">2kΩ 0.1%/1/10W</text>
<text x="32.6" y="158.1">1608/25ppm/°C</text>
<text x="33.6" y="159.6">21-2001</text>
<text x="47.1" y="156.6">100kΩ 0.1%/1/8W</text>
<text x="52.9" y="158.1">1608/25ppm/°C</text>
<text x="53.9" y="159.6">21-1003</text>
<text x="67.4" y="156.6">100kΩ 0.1%/1/8W</text>
<text x="73.2" y="158.1">1608/25ppm/°C</text>
<text x="74.2" y="159.6">21-1003</text>
<text x="76.3" y="163.7">AVDD</text>
<text x="12.1" y="174.9">13B4&gt;</text>
<text x="12.1" y="177.4">13B4&gt;</text>
<text x="19.5" y="174.9">IN</text>
<text x="19.5" y="177.4">IN</text>
<text x="101.7" y="178.9">AVDD</text>
<text x="107.8" y="174.9">Out</text>
<text x="112.2" y="174.9">4C1&gt;</text>
<text x="77.1" y="184.2">A</text>
<text x="106.9" y="185.6">11-104A</text>
<text x="106.9" y="184">100nF 10%</text>
<text x="106.9" y="182.5">C54</text>
<text x="35.7" y="190.6">R8</text>
<text x="55.5" y="190.6">R12</text>
<text x="75.8" y="190.6">R19</text>
<text x="102.5" y="191.8">A</text>
<text x="106.9" y="187.1">1608</text>
<text x="106.9" y="188.6">50V</text>
<text x="106.9" y="190.1">X7R</text>
<text x="23.8" y="196.9">A</text>
<text x="28.8" y="194.7">2kΩ 0.1%/1/10W</text>
<text x="32.6" y="196.2">1608/25ppm/°C</text>
<text x="33.6" y="197.7">21-2001</text>
<text x="47.1" y="194.7">100kΩ 0.1%/1/8W</text>
<text x="52.9" y="196.2">1608/25ppm/°C</text>
<text x="53.9" y="197.7">21-1003</text>
<text x="67.4" y="194.7">100kΩ 0.1%/1/8W</text>
<text x="73.2" y="196.2">1608/25ppm/°C</text>
<text x="74.2" y="197.7">21-1003</text>
</g>
<g font-size="1.1">
<text x="99.5" y="19.2">2</text>
<text x="180.8" y="19.2">2</text>
<text x="223.9" y="19.2">2</text>
<text x="18.2" y="24.3">6</text>
<text x="30.9" y="24.3">2</text>
<text x="137.6" y="29.4">2</text>
<text x="48.7" y="39.5">6</text>
<text x="79.2" y="39.5">2</text>
<text x="48.7" y="70">6</text>
<text x="79.2" y="70">2</text>
</g>
</svg>
